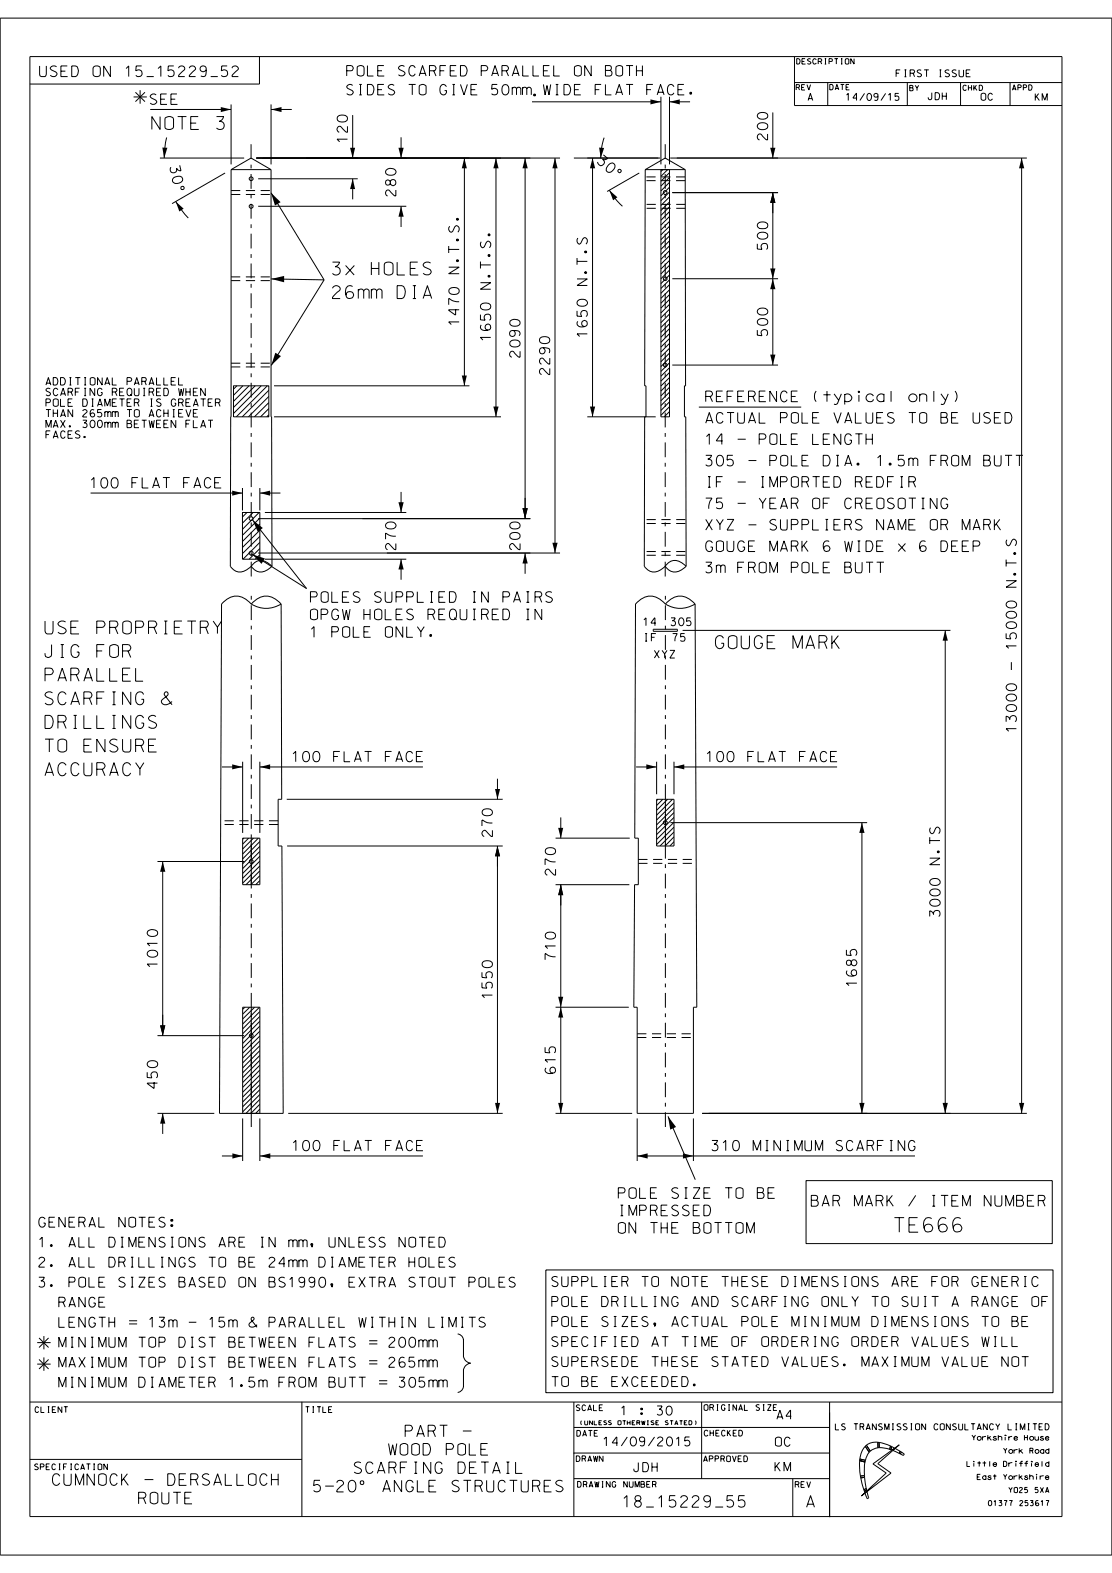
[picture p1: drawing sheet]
<svg xmlns="http://www.w3.org/2000/svg" width="210mm" height="297mm" viewBox="0 0 210 297" stroke-linecap="round" stroke-linejoin="round" font-family="sans-serif">
<g fill="none" stroke="#000" stroke-width=".19">
<path d="M0 3.4h210v290.2h-210zM5.6 10.7h195v275.6h-195zM25.2 18.3h2.5M25.6 17.4l1.8 1.8M26.5 17v2.6M27.4 17.4l-1.8 1.8M43.6 19.7v11.3M49 10.7v5.2h-43.4M51.2 19.7v11.3M100.5 19.2h24.3M124.8 18.3v12.7M126.4 19.2h3.9"/>
<path d="M126.4 18.3v12.7M150 15.6h50.6M150 10.7v9.2h50.6M156.3 15.6v4.3M171.3 15.6v4.3M181.4 15.6v4.3M190.7 15.6v4.3M28.4 20.7h15.2M30.2 29.8h15.9M31.5 26l-.4 1.9-.1 1.9M33.2 38.1l1.1 1.6 1.3 1.5M42.5 32.7l-10 5.7"/>
<path d="M43.6 32l3.8-2.2 3.8 2.2M43.6 32l-.1 74.9a2.12 2.12 0 0 0 3.3 .6l.6-.6M43.6 32h7.6M48.4 29.8h57.4M48.8 33.8h18.8M48.8 38.9h27.9M51.2 20.7h3.9M51.2 32v46.7h.1l.1 28.2M51.2 36.4l10 16.4M66.6 21.7v8.1M66.6 33.8v3.8M75.7 25.9v3.9"/>
<path d="M75.7 38.9v4M87.7 29.8v43M93.7 29.8v48.9M99.2 29.8v68.1M104.8 29.8v74.6M108.4 29.8h16.2M111.9 29.8v48.9M114.1 26l-.5 1.9-.1 1.9M115.1 35.9l1.1 1.6 1.3 1.4M120.7 32.7l-6 3.5M121.8 32h7.6M121.8 32l-.1 40.8h.3v5.9"/>
<path d="M121.8 32l3.8-2.2 3.8 2.2M124.8 32v46.7h1.6v-46.7M125.2 32l-.4 .4M126.1 32l-1.3 1.3M126.4 32.6l-1.6 1.6M126.4 33.5l-1.6 1.6M126.4 34.4l-1.6 1.7M126.4 35.3l-1.6 1.7M126.4 36.3l-1.6 1.6M126.4 37.2l-1.6 1.6M126.4 38.1l-1.6 1.7M126.4 39l-1.6 1.7"/>
<path d="M126.4 40l-1.6 1.6M126.6 29.8h67.3M127 36.4h19.9M129.4 32l.1 40.8M145.9 21.2v8.6M145.9 36.4v32.5M192.9 29.8v180.4M51.2 52.7l10 .1M61.2 52.8l-10 16.2M126.4 40.9l-1.6 1.6M126.4 41.8l-1.6 1.6M126.4 42.7l-1.6 1.6"/>
<path d="M126.4 43.6l-1.6 1.7M126.4 44.6l-1.6 1.6M126.4 45.5l-1.6 1.6M126.4 46.4l-1.6 1.6M126.4 47.3l-1.6 1.7M126.4 48.3l-1.6 1.6M126.4 49.2l-1.6 1.6M126.4 50.1l-1.6 1.6M126.4 51l-1.6 1.6M126.4 51.9l-1.6 1.6M126.4 52.8l-1.6 1.7M126.4 53.8l-1.6 1.6"/>
<path d="M126.4 54.7l-1.6 1.6M126.4 55.6l-1.6 1.7M126.4 56.5l-1.6 1.7M126.4 57.5l-1.6 1.6M126.4 58.4l-1.6 1.6M126.4 59.3l-1.6 1.6M127 52.6h19.9M44.1 72.8h6.7v5.9h-6.7zM44.7 72.8l-.6 .7M45.9 72.8l-1.8 1.8M47 72.8l-2.9 3M48.2 72.8l-4.1 4.1"/>
<path d="M49.3 72.8l-5.2 5.3M50.5 72.8l-5.9 5.9M50.8 73.7l-5 5M50.8 76l-2.8 2.7M50.8 74.9l-3.9 3.8M50.8 77.1l-1.6 1.6M50.8 78.3l-.4 .4M51.8 78.7h42.8M51.8 72.8h36.9M110.9 78.7h12.9M121.7 78.7v28.2a2.14 2.14 0 0 0 3.3 .6l.6-.6M126.4 60.2l-1.6 1.6"/>
<path d="M126.4 61.1l-1.6 1.7M126.4 62.1l-1.6 1.6M126.4 63l-1.6 1.6M126.4 63.9l-1.6 1.6M126.4 64.8l-1.6 1.7M126.4 65.8l-1.6 1.6M126.4 66.7l-1.6 1.6M126.4 67.6l-1.6 1.6M126.4 68.5l-1.6 1.6M126.4 69.4l-1.6 1.6M126.4 70.3l-1.6 1.7M126.4 71.3l-1.6 1.6"/>
<path d="M126.4 72.2l-1.6 1.6M126.4 73.1l-1.6 1.7M126.4 74l-1.6 1.7M126.4 75l-1.6 1.6M126.4 75.9l-1.6 1.6M126.4 76.8l-1.6 1.6M126.4 77.7l-1 1M126.4 78.6v.1M127 68.9h19.9M129.5 72.8h-.2v5.9h.2l.1 28.2M132 76.9h19.3M17.1 93.1h28.7"/>
<path d="M45.8 96.8h3.3v8.8h-3.3zM45.8 92.1v4.3M46.6 96.8l-.8 .8M47.7 98.2l10.2 12.9-10.2-6.4M47.8 96.8l-2 2M48.8 97.9h51.4M48.9 96.8l-3.1 3.1M49.1 97.8l-3.3 3.3M49.1 99l-3.3 3.2M49.1 92.1v4.3M49.1 93.1h3.9M50 96.8h26.7"/>
<path d="M75.7 92.9v3.9M47.4 106.9a2.1 2.1 0 0 0 3.3 .6l.7-.6M47.4 106.9a2.07 2.07 0 0 1 3.3-.5l.7 .5M47.4 114a3.4 3.4 0 0 1 5.7 0M47.4 114a5.3 5.3 0 0 0 5.7 0M48.8 104.4h57M49.1 103.6l-2 2M49.1 100.1l-3.3 3.3M49.1 101.3l-3.3 3.2M49.1 102.4l-3.2 3.2M49.1 104.7l-.9 .9M50 105.6h26.7"/>
<path d="M53.1 114l.1 36.9h-.7v8.8h.7l.3 50.5h-12l.3-96.2a3.4 3.4 0 0 1 5.6 0M75.7 105.6v3.9M99.2 104.4v3.9M123.4 118.8h4.5v.4h-4.5zM125.6 106.9a2.13 2.13 0 0 0 3.3 .6l.7-.6M125.6 106.9a2.1 2.1 0 0 1 3.3-.5l.7 .5M125.7 114a3.4 3.4 0 0 1 5.6 0M125.7 114a5.2 5.2 0 0 0 5.6 0M128.9 119h50.6M131.3 114l.3 76.2h-.6v20h-10.7v-20h-.6l.1-23.2h.7v-8.7h-.6l.1-44.3a3.4 3.4 0 0 1 5.7 0M178.5 119v91.2M191 125v1.5"/>
<path d="M41.9 144.8h3.9M45.8 158.3h3.3v8.7h-3.3zM45.8 143.8v13.5M46 158.3l-.2 .2M47 158.3l-1.2 1.1M47.4 158.3v8.7M47.9 158.3l-2.1 2M48.8 158.3l-3 3M49.1 144.8h30.8M49.1 158.9l-3.3 3.3M49.1 159.8l-3.3 3.3M49.1 143.8v13.5"/>
<path d="M54.2 150.9h40.7M54.2 159.7h40.7M93.9 147v3.9M93.9 159.7v50.5M104.9 158.3h14M105.9 154.3v4M120.1 144.8h3.9M124 143.8v6.2M124 150.9h3.3v8.8h-3.3zM124.2 150.9l-.2 .3M125.2 150.9l-1.2 1.2M125.7 150.9v8.8"/>
<path d="M126.1 150.9l-2.1 2.1M126.6 155.3h37.2M127 150.9l-3 3M127.3 143.8v6.2M127.3 157.1l-2.7 2.6M127.3 151.6l-3.3 3.2M127.3 152.5l-3.3 3.2M127.3 153.4l-3.3 3.3M127.3 154.3l-3.3 3.3M127.3 155.3l-3.3 3.2M127.3 156.2l-3.3 3.3M127.3 158l-1.7 1.7"/>
<path d="M127.3 144.8h30.8M127.3 158.9l-.8 .8M162.8 155.3v54.9M29.7 162.7h16.4M30.7 162.7v32.8M49.1 160.8l-3.3 3.2M49.1 161.7l-3.3 3.2M49.1 162.6l-3.3 3.2M49.1 163.5l-3.3 3.3M49.1 166.3l-.8 .7M49.1 164.4l-2.6 2.6M49.1 165.3l-1.7 1.7"/>
<path d="M104.9 167h14M105.9 167v43.2M29.7 195.5h16.4M46.2 190.2l-.4 .4M47.2 190.2l-1.4 1.3M47.4 190.2v20M48.1 190.2l-2.3 2.2M49 190.2l-3.2 3.2M49.1 191l-3.3 3.3M49.1 191.9l-3.3 3.3M49.1 192.8l-3.3 3.3M49.1 193.7l-3.3 3.3"/>
<path d="M49.1 194.7l-3.3 3.2M49.1 195.6l-3.3 3.3M49.1 196.5l-3.3 3.3M49.1 197.4l-3.3 3.3M49.1 198.4l-3.3 3.2M49.1 199.3l-3.3 3.3M104.9 190.2h13.8M29.7 210.2h10.8M30.7 210.2v3.9M41.9 218.3h3.9M45.8 210.2v-20h3.3v20M45.8 211.2v8"/>
<path d="M49.1 218.3h30.8M49.1 200.2l-3.3 3.3M49.1 201.1l-3.3 3.3M49.1 202l-3.3 3.3M49.1 203l-3.3 3.2M49.1 203.9l-3.3 3.2M49.1 204.8l-3.3 3.3M49.1 205.7l-3.3 3.3M49.1 206.7l-3.3 3.2M49.1 209.4l-.8 .8M49.1 207.6l-2.6 2.6M49.1 208.5l-1.7 1.7"/>
<path d="M49.1 211.2v8M54.4 210.2h40.5M104.9 210.2h14.5M120.3 211.2v8M120.3 218.3h52.5M126.2 210.8l5.1 11.9M131 211.2v8M132.6 210.2h61.3M103.1 239.8h95.8v23.2h-95.8zM152.2 222.9h46.5v11.9h-46.5zM7 253.5h2.6M7 257.6h2.6"/>
<path d="M7.4 252.6l1.8 1.8M7.4 256.7l1.8 1.8M8.3 252.3v2.5M8.3 256.3v2.5M9.2 252.6l-1.8 1.8M9.2 256.7l-1.8 1.8M86.4 251.8l.7 .4 .4 .7 .1 3.4a1.57 1.57 0 0 0 1.3 1.1l-.5 .1a1.57 1.57 0 0 0-.9 1.1v3.3M5.6 264.7h195M5.6 275.6h51.4M57 264.7v21.6M57.7 265.6h.7M58.1 265.6v1.1"/>
<path d="M59 265.6h.3M59 266.7h.3M59.2 265.6v1.1M59.9 265.6h.7M60.3 265.6v1.1M61 265.6v1.1h.6M62.1 266.2h.4M62.7 265.6h-.6v1.1h.6M87.5 261.8l-.3 .7-.8 .4M108.4 274.4h48.3M108.4 269.5h48.3M108.4 279.2h48.3"/>
<path d="M108.4 264.7v21.6M132.5 264.7v14.5M149.7 279.2v7.1M156.7 264.7v21.8M162.3 275.8h.1M162.3 275.8l1.1 .2M162.3 275.8l.2 2.9M162.4 275.5h.1M162.4 275.5l1 .2M162.4 275.5l-.1 .3M162.5 278.7l.1 .3M162.5 278.7h.1"/>
<path d="M162.6 279h.1M162.6 279l.5 2.3M163.3 278.6h.1M163.3 278.6v.3M163.3 278.9l.3 2.2M163.3 278.9l-.7 .1M163.3 278.6l-.8 .1M163.3 278.9h.1M163.3 276v2.6M163.3 276h.1M163.4 273.1h.1M163.4 273.1l.7 1.1"/>
<path d="M163.4 273.1a3.9 3.9 0 0 0-1 2.4M163.4 275.7h.1M163.4 275.7l-.1 .3M163.6 272.9h.1M163.6 272.9l.8 1.1M163.6 272.9l-.2 .2M164.1 274.2l-.4 .7-.3 .8M164.1 274.2h.1M164.4 274h.1M164.4 274l-.3 .2M164.9 276.4l4.9-3.6-4 3.6 2.5 1.7-5.6 4.3 4.7-4.3zM165.8 272.3h.1"/>
<path d="M165.8 272.3l-1 .1-1.2 .5M165.8 272.3h.2M165.8 272.3v1.1M165.8 273.4l-.8 .2-.6 .4M165.8 273.3v.1M166 272.3l2.2 .7M166 272.3l.1 1M166 272.3v.1M166.1 273.3l1.9 .3M166.1 273.3l-.3 .1M166.1 273.3h.1M168 273.7h.1"/>
<path d="M168 273.6l.3 .2M168.2 273h.1M168.2 273l.2 .1M168.2 273l-.2 .6M168.3 273.7h.1M168.4 273.1h.1M168.4 273.1l.5 .3-.6 .4M168.4 273.1l-.1 .7M169.8 274.4l.2 .1M169.8 274.4h.1M170 274l.2 .1M170 274l-.2 .4"/>
<path d="M170 274l-.9-.5-.5 .4 1.2 .5M170 274h.1M170 274.5l.6 .3M170 274.5h.1M170.2 274.2l-.2 .3M170.2 274.1l.5 .4M170.2 274.1v.1M170.6 274.8h.1M170.7 274.5h.1M170.8 274.5l-.2 .3M163.1 281.3l.1 .2M163.1 281.3h.1"/>
<path d="M163.2 281.5h.1M163.6 281.1l-.5 .2M163.6 281.1l.1 .2M163.7 281.3v.2l-.4 .3-.1-.3M163.7 281.3l-.5 .2M163.7 281.3h.1M163.8 283h.1M164.1 282.8h.1M164.1 282.8l-.3 .2M164.1 282.8l-.4-1.2-.4 .3 .5 1.1"/>
<circle cx="47.4" cy="39" r=".37"/>
<circle cx="47.4" cy="33.8" r=".36"/>
<circle cx="125.6" cy="36.4" r=".36"/>
<circle cx="125.6" cy="52.6" r=".36"/>
<circle cx="125.6" cy="68.9" r=".36"/>
<circle cx="47.4" cy="97.9" r=".36"/>
<circle cx="47.4" cy="104.4" r=".37"/>
<circle cx="125.7" cy="155.3" r=".36"/>
<circle cx="47.4" cy="162.6" r=".36"/>
<circle cx="47.4" cy="195.5" r=".35"/>
</g>
<g fill="none" stroke="#000" stroke-width=".19" stroke-dasharray="1.7 1.1" stroke-linecap="butt">
<path d="M43.6 36h7.6M43.6 36.7h7.6M129.4 33.4h-7.6M129.4 34.1h-7.6M129.4 38.6h-7.6M129.4 39.3h-7.6M43.6 52.3h7.6M43.6 53h7.6M43.6 68.6h7.6M43.6 69.3h7.6M129.4 98.1h-7.6M129.4 98.8h-7.6"/>
<path d="M129.4 104.1h-7.6M129.4 104.8h-7.6M52.5 155.7h-10.9M52.5 155h-10.9M120.5 162.3h11M120.5 163h11M120.3 195.2h10.7M120.3 195.9h10.7"/>
</g>
<g fill="#000">
<path d="M122.8 18.8l2 .4-2 .5zM126.4 19.2l2-.4v.9zM30.7 27.9h.9l-.6 1.9zM33.2 38.1l1.5 1.3-.8 .5zM41.7 20.2l1.9 .5-1.9 .5zM51.2 36.4l1.8 1.8-1.1 .6zM51.2 20.7l2-.5v1zM66.6 33.8l.5 1.9h-1zM66.1 27.9h1l-.5 1.9zM75.2 27.9h1l-.5 1.9zM87.7 29.8l.5 2h-1zM93.7 29.8l.5 2h-1z"/>
<path d="M99.2 29.8l.5 2h-1zM104.8 29.8l.5 2h-1zM111.9 29.8l.5 2h-1zM113.1 27.9h1l-.6 1.9zM115.1 35.9l1.5 1.3-.8 .6zM145.9 36.4l.5 1.9h-.9zM145.5 27.9h.9l-.5 1.9zM192.9 29.8l.5 2h-1zM51.2 52.7l2.5-.6v1.2zM75.7 38.9l.5 2h-1zM145.9 52.6l.5 2h-.9zM145.5 50.7h.9l-.5 1.9z"/>
<path d="M52 66.6l1.1 .6-1.9 1.8zM87.2 70.9h1l-.5 1.9zM93.2 76.8h1l-.5 1.9zM111.4 76.8h1l-.5 1.9zM145.5 67h.9l-.5 1.9zM43.9 92.6l1.9 .5-1.9 .5zM49.1 93.1l1.9-.5v1zM75.2 94.8h1l-.5 2zM98.7 96h1l-.5 1.9zM47.7 98.2l1.9 1.5-.9 .7zM47.7 104.7l2.3 .7-.6 1.1zM75.7 105.6l.5 1.9h-1z"/>
<path d="M99.2 104.4l.5 2h-1zM104.3 102.5h1l-.5 1.9zM178.5 119l.5 2h-1zM43.9 144.3l1.9 .5-1.9 .5zM49.1 144.8l1.9-.5v1zM93.5 149h.9l-.5 1.9zM105.4 156.3h1l-.5 2zM122.1 144.3l1.9 .5-1.9 .5zM127.3 144.8l1.9-.5v1zM162.8 155.3l.5 2h-1zM30.7 162.7l.5 1.9h-1zM93.9 159.7l.5 2h-.9z"/>
<path d="M105.9 167l.5 2h-1zM30.2 193.6h1l-.5 1.9zM105.9 190.2l.5 1.9h-1zM105.4 188.2h1l-.5 2zM30.7 210.2l.5 2h-1zM43.9 217.8l1.9 .5-1.9 .5zM49.1 218.3l1.9-.5v1zM93.5 208.2h.9l-.5 2zM105.4 208.2h1l-.5 2zM120.3 218.3l2-.5v1zM126.2 210.8l1.5 2-1.1 .5zM129 217.8l2 .5-2 .5z"/>
<path d="M162.3 208.2h1l-.5 2zM178 208.2h1l-.5 2zM192.4 208.2h1l-.5 2z"/>
<path d="M108.3 274.3l.1 .1z" fill-rule="evenodd"/>
<path d="M167.9 273.6l.2 .1z" fill-rule="evenodd"/>
<path d="M169.8 274.3l.1 .1-.1 .1z" fill-rule="evenodd"/>
</g>
<path d="M47.4 27.2v82.3M125.6 27.2v82.3M47.4 212.8v-101.3M125.7 212.8v-101.3" fill="none" stroke="#000" stroke-width=".19" stroke-dasharray="2.8 1.1 .7 1.1" stroke-linecap="butt"/>
<text font-size="2.7" x="168.9" y="232.6">TE666</text>
<g font-size="2.4">
<text x="28.7" y="24.5">NOTE 3</text>
<text x="62.8" y="51.9">3x HOLES</text>
<text x="62.8" y="56.4">26mm DIA</text>
<text x="8.5" y="119.7">USE PROPRIETRY</text>
<text x="8.5" y="124.1">JIG FOR</text>
<text x="135.1" y="122.5">GOUGE MARK</text>
<text x="8.5" y="128.6">PARALLEL</text>
<text x="8.5" y="137.5">DRILLINGS</text>
<text x="8.5" y="133.1">SCARFING &amp;</text>
<text x="8.5" y="142">TO ENSURE</text>
<text x="8.5" y="146.5">ACCURACY</text>
</g>
<g font-size="2.2">
<text x="73.4" y="274.7">WOOD POLE</text>
<text x="76.5" y="271.3">PART -</text>
<text x="9.9" y="280.4">CUMNOCK - DERSALLOCH</text>
<text x="59.2" y="281.7">5-20° ANGLE STRUCTURES</text>
<text x="66.9" y="278.2">SCARFING DETAIL</text>
<text x="26.2" y="283.9">ROUTE</text>
<text x="117.7" y="284.6">18_15229_55</text>
<text x="152.3" y="284.6">A</text>
</g>
<g font-size="2">
<text x="7.5" y="14.5">USED ON 15_15229_52</text>
<text x="65.5" y="17.9">SIDES TO GIVE 50mm WIDE FLAT FACE.</text>
<text x="65.5" y="14.3">POLE SCARFED PARALLEL ON BOTH</text>
<text x="28.4" y="19.7">SEE</text>
<text x="100.5" y="18.3">.</text>
<text x="65.6" y="26.9" transform="rotate(-90 65.6 26.9)">120</text>
<text x="145" y="26.4" transform="rotate(-90 145 26.4)">200</text>
<text x="32" y="31.6" transform="rotate(78 32 31.6)">3</text>
<text x="32.5" y="33.5" transform="rotate(78 32.5 33.5)">0 °</text>
<text x="112.7" y="30.8" transform="rotate(39 112.7 30.8)">3</text>
<text x="114.2" y="32" transform="rotate(39 114.2 32)">0 °</text>
<text x="74.8" y="37" transform="rotate(-90 74.8 37)">280</text>
<text x="145" y="47.1" transform="rotate(-90 145 47.1)">500</text>
<text x="86.7" y="51.7" transform="rotate(-90 86.7 51.7)">N.T.S.</text>
<text x="110.9" y="53.9" transform="rotate(-90 110.9 53.9)">N.T.S</text>
<text x="92.7" y="54.6" transform="rotate(-90 92.7 54.6)">N.T.S.</text>
<text x="86.7" y="61.4" transform="rotate(-90 86.7 61.4)">1470</text>
<text x="92.7" y="64.4" transform="rotate(-90 92.7 64.4)">1650</text>
<text x="110.9" y="63.7" transform="rotate(-90 110.9 63.7)">1650</text>
<text x="145" y="63.4" transform="rotate(-90 145 63.4)">500</text>
<text x="98.2" y="67.5" transform="rotate(-90 98.2 67.5)">2090</text>
<text x="103.8" y="70.7" transform="rotate(-90 103.8 70.7)">2290</text>
<text x="133.3" y="75.9">REFERENCE (typical only)</text>
<text x="133.3" y="79.9">ACTUAL POLE VALUES TO BE USED</text>
<text x="133.3" y="83.9">14 - POLE LENGTH</text>
<text x="133.3" y="88">305 - POLE DIA. 1.5m FROM BUTT</text>
<text x="17.1" y="92.1">100 FLAT FACE</text>
<text x="133.3" y="92">IF - IMPORTED REDFIR</text>
<text x="133.3" y="96.1">75 - YEAR OF CREOSOTING</text>
<text x="133.3" y="100.1">XYZ - SUPPLIERS NAME OR MARK</text>
<text x="74.8" y="103.8" transform="rotate(-90 74.8 103.8)">270</text>
<text x="98.2" y="103.8" transform="rotate(-90 98.2 103.8)">200</text>
<text x="133.3" y="104.1">GOUGE MARK 6 WIDE x 6 DEEP</text>
<text x="58.6" y="113.7">POLES SUPPLIED IN PAIRS</text>
<text x="133.3" y="108.2">3m FROM POLE BUTT</text>
<text x="192" y="110.9" transform="rotate(-90 192 110.9)">N.T.S</text>
<text x="58.6" y="117">OPGW HOLES REQUIRED IN</text>
<text x="58.6" y="120.3">1 POLE ONLY.</text>
<text x="192" y="122.6" transform="rotate(-90 192 122.6)">15000</text>
<text x="55.2" y="143.8">100 FLAT FACE</text>
<text x="133.4" y="143.8">100 FLAT FACE</text>
<text x="192" y="138.2" transform="rotate(-90 192 138.2)">13000</text>
<text x="93" y="157.9" transform="rotate(-90 93 157.9)">270</text>
<text x="104.9" y="165.3" transform="rotate(-90 104.9 165.3)">270</text>
<text x="177.5" y="163.3" transform="rotate(-90 177.5 163.3)">N.TS</text>
<text x="177.5" y="173" transform="rotate(-90 177.5 173)">3000</text>
<text x="29.8" y="182.7" transform="rotate(-90 29.8 182.7)">1010</text>
<text x="104.9" y="181.2" transform="rotate(-90 104.9 181.2)">710</text>
<text x="93" y="188.5" transform="rotate(-90 93 188.5)">1550</text>
<text x="161.8" y="186.3" transform="rotate(-90 161.8 186.3)">1685</text>
<text x="104.9" y="202.7" transform="rotate(-90 104.9 202.7)">615</text>
<text x="29.8" y="205.5" transform="rotate(-90 29.8 205.5)">450</text>
<text x="55.2" y="217.3">100 FLAT FACE</text>
<text x="134.4" y="217.3">310 MINIMUM SCARFING</text>
<text x="116.8" y="226.3">POLE SIZE TO BE</text>
<text x="153.2" y="227.7">BAR MARK / ITEM NUMBER</text>
<text x="116.8" y="232.9">ON THE BOTTOM</text>
<text x="116.8" y="229.6">IMPRESSED</text>
</g>
<g font-size="1.9">
<text x="7.3" y="231.7">GENERAL NOTES:</text>
<text x="7.3" y="235.5">1. ALL DIMENSIONS ARE IN mm, UNLESS NOTED</text>
<text x="7.3" y="239.3">2. ALL DRILLINGS TO BE 24mm DIAMETER HOLES</text>
<text x="7.3" y="243">3. POLE SIZES BASED ON BS1990, EXTRA STOUT POLES</text>
<text x="104.2" y="242.9">SUPPLIER TO NOTE THESE DIMENSIONS ARE FOR GENERIC</text>
<text x="9" y="246.8">RANGE</text>
<text x="9.1" y="250.6">LENGTH = 13m - 15m &amp; PARALLEL WITHIN LIMITS</text>
<text x="104.2" y="246.7">POLE DRILLING AND SCARFING ONLY TO SUIT A RANGE OF</text>
<text x="104.2" y="250.5">POLE SIZES, ACTUAL POLE MINIMUM DIMENSIONS TO BE</text>
<text x="9.1" y="254.4">MINIMUM TOP DIST BETWEEN FLATS = 200mm</text>
<text x="104.2" y="254.2">SPECIFIED AT TIME OF ORDERING ORDER VALUES WILL</text>
<text x="9" y="258.2">MAXIMUM TOP DIST BETWEEN FLATS = 265mm</text>
<text x="9" y="261.9">MINIMUM DIAMETER 1.5m FROM BUTT = 305mm</text>
<text x="104.2" y="258">SUPERSEDE THESE STATED VALUES. MAXIMUM VALUE NOT</text>
<text x="104.2" y="261.8">TO BE EXCEEDED.</text>
</g>
<g font-size="1.7">
<text x="117.3" y="267.2">1 : 30</text>
<text x="146.7" y="268">A4</text>
<text x="113.9" y="273">14/09/2015</text>
<text x="146.4" y="273.1">OC</text>
<text x="119.7" y="277.9">JDH</text>
<text x="146.4" y="277.8">KM</text>
</g>
<g font-size="1.5">
<text x="121.5" y="118.1">14</text>
<text x="126.7" y="118.1">305</text>
<text x="121.5" y="121.1">IF</text>
<text x="123.6" y="124.2">XYZ</text>
<text x="127" y="121.1">75</text>
</g>
<g font-size="1.4">
<text x="8.7" y="76.7">POLE DIAMETER IS GREATER</text>
<text x="8.7" y="74.7">SCARFING REQUIRED WHEN</text>
<text x="8.7" y="72.7">ADDITIONAL PARALLEL</text>
<text x="8.7" y="82.7">FACES.</text>
<text x="8.7" y="80.7">MAX. 300mm BETWEEN FLAT</text>
<text x="8.7" y="78.7">THAN 265mm TO ACHIEVE</text>
</g>
<g font-size="1.3">
<text x="169.2" y="14.5">FIRST ISSUE</text>
<text x="152.6" y="19">A</text>
<text x="159.8" y="19">14/09/15</text>
<text x="175.3" y="18.8">JDH</text>
<text x="185.3" y="18.9">OC</text>
<text x="195.5" y="19">KM</text>
</g>
<text font-size="1.2" x="157.7" y="270">LS TRANSMISSION CONSULTANCY LIMITED</text>
<g font-size="1.1">
<text x="6.6" y="266.7">CLIENT</text>
<text x="108.8" y="266.4">SCALE</text>
<text x="133" y="266.3">ORIGINAL SIZE</text>
<text x="108.8" y="276">DRAWN</text>
<text x="109" y="271.2">DATE</text>
<text x="132.9" y="276">APPROVED</text>
<text x="133" y="271.1">CHECKED</text>
<text x="6.5" y="277.5">SPECIFICATION</text>
<text x="109.1" y="280.8">DRAWING NUMBER</text>
<text x="150.2" y="280.8">REV</text>
</g>
<g font-size="1">
<text x="150.4" y="17">REV</text>
<text x="150.4" y="12.1">DESCRIPTION</text>
<text x="156.7" y="17">DATE</text>
<text x="171.8" y="17.1">BY</text>
<text x="181.9" y="17.1">CHKD</text>
<text x="191.2" y="17">APPD</text>
<text x="183.6" y="271.9">Yorkshire House</text>
<text x="189.5" y="274.4">York Road</text>
<text x="182.6" y="276.9">Little Driffield</text>
<text x="184.6" y="279.4">East Yorkshire</text>
<text x="190.5" y="281.8">YO25 5XA</text>
<text x="186.6" y="284.3">01377 253617</text>
</g>
<text font-size=".8" x="109.5" y="269">(UNLESS OTHERWISE STATED)</text>
</svg>
